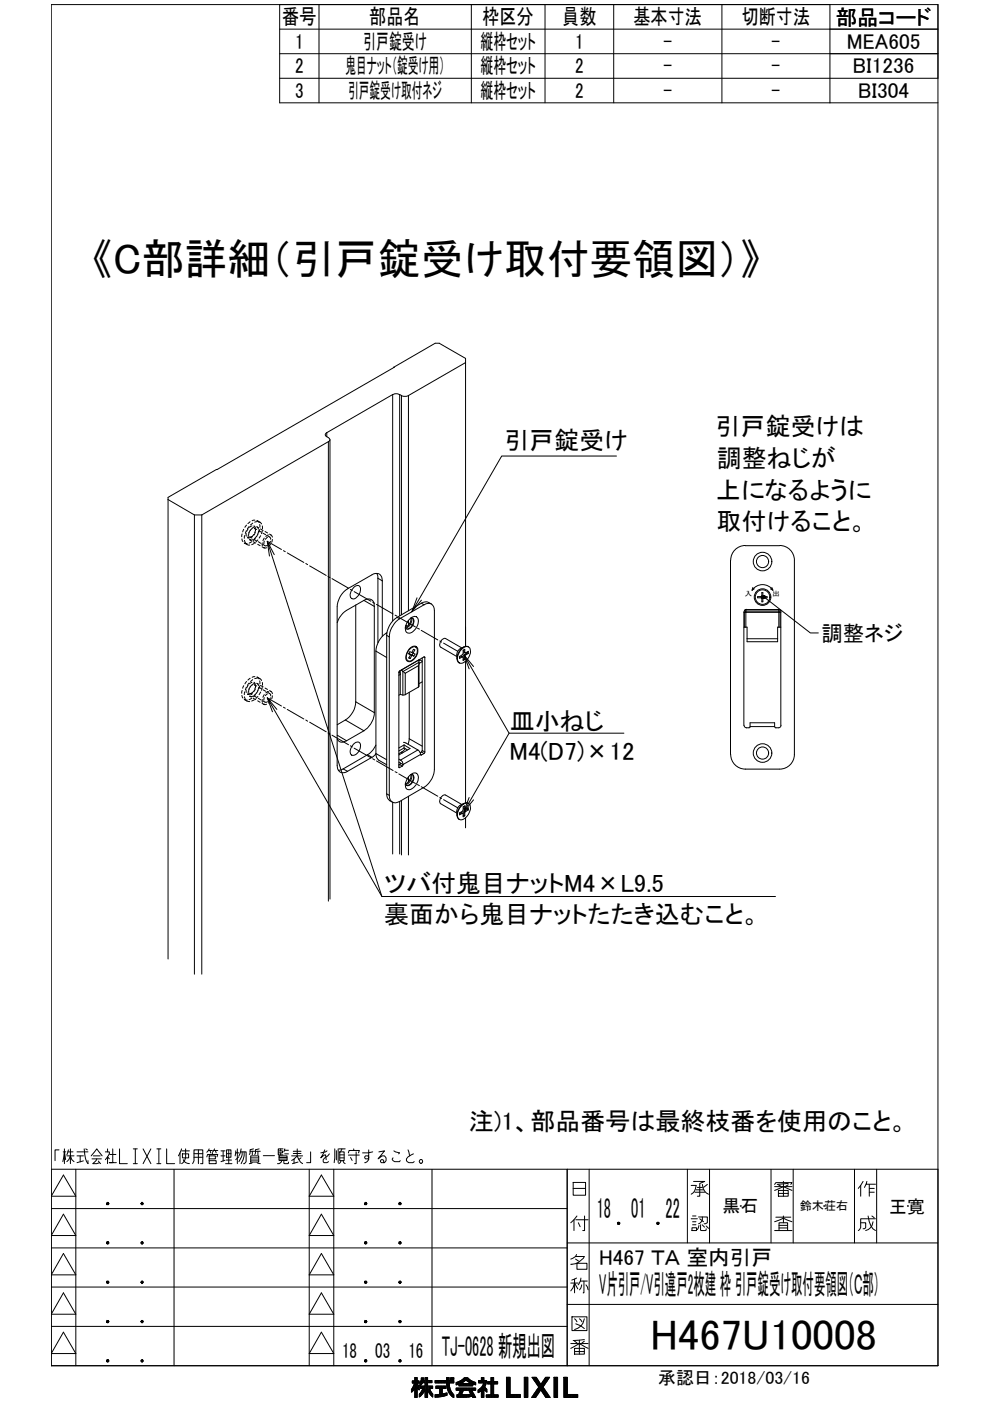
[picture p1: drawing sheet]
<svg xmlns="http://www.w3.org/2000/svg" width="210mm" height="297mm" viewBox="0 0 210 297" stroke-linecap="round" stroke-linejoin="round" font-family="sans-serif">
<!-- layer: TOS_WA -->
<g fill="none" stroke="#000" stroke-width=".21">
<path d="M10.9 1h188v288.6h-188zM59.3 6.2h139.6M59.3 11.4h139.6M59.3 16.6h139.6M59.3 1v20.8h139.6M67.6 1v20.8M99.9 1v20.8M115.6 1v20.8M130.1 1v20.8M153.1 1v20.8M176 1v20.8M10.9 247.9h188"/>
<path d="M10.9 256.2h109.4M13.4 249.1l2.7 4.5h-5.2zM13.4 257.4l2.7 4.6h-5.2zM16.1 247.9v41.7M36.9 247.9v41.7M65.6 247.9v41.7M68.1 257.4l2.7 4.6h-5.2zM68.1 249.1l2.7 4.5h-5.2zM70.8 247.9v41.7M91.6 247.9v41.7M120.3 247.9v41.7M121.5 250.7h2.6v2.7h-2.6z"/>
<path d="M121.5 252h2.6M124.9 247.9v41.7M145.7 247.9v15.6M150.4 247.9v15.6M157 255.7h.1M163.5 247.9v15.6M168.2 247.9v15.6M174.7 255.7h.1M181.2 247.9v15.6M185.9 247.9v15.6M192.4 255.7h.1M10.9 272.9h109.4"/>
<path d="M10.9 264.6h109.4M13.4 274.1l2.7 4.5h-5.2zM13.4 265.8l2.7 4.5h-5.2zM68.1 274.1l2.7 4.5h-5.2zM68.1 265.8l2.7 4.5h-5.2zM120.3 276.6h78.6M120.3 263.5h78.6M10.9 281.2h109.4M13.4 282.4l2.7 4.6h-5.2zM68.1 282.4l2.7 4.6h-5.2zM87.4 294.4v.7M87.4 292.8v.4"/>
<path d="M87.4 294.3v.7M87.5 292.8v.4M87.5 294.1v.8M87.6 292.8v.4M87.6 294v.8M87.7 292.8v.4M87.7 293.8v.9M87.8 292.8v.4M87.8 293.5v1.1M87.9 292.1h.6v.7h.4v.4h-.4l.4 .8v.7l-.4-.5v2.1h-.6v-1.9l-.7 .8v-.7l.7-1.1v-.2h-.5v-.4h.5zM87.9 292.8v1.6M88 292.1v4.2"/>
<path d="M88.1 292.1v4.2M88.2 292.1v4.2M88.3 292.1v4.2M88.4 292.1v4.2M88.5 292.8v.4M88.5 293.5v.8M88.6 292.8v.4M88.6 293.6v.8M88.7 292.8v.4M88.7 293.8v.7M88.8 292.8v.4M88.8 293.9v.7"/>
<path d="M89 295.5v.7M89.1 293.1v.7M89.1 293.9v.5M89.1 295.4v.7M89.2 292.9v.8M89.2 293.9v.5M89.2 295.3v.7M89.3 292.7v.9M89.3 293.9v.5M89.3 295.1v.8M89.3 292.1h.5v.6h.3v-.6h.6v.6h.9v.5h-.9v.7h1v.5h-.6l.7 1.2v.6l-.5-.5-.6-1v1.6h-.6v-1.6l-.5 .8-.7 .7v-.6l.7-1.2h-.6v-.5h1.1v-.7h-.5l-.6 .6v-.6l.3-.7zM89.4 292.1v1.4"/>
<path d="M89.4 293.9v.5M89.4 295v.8M89.4 292.1v1.3M89.4 294.9v.8M89.5 292.1v1.2M89.5 293.9v.5M89.5 294.7v.9M89.6 292.1v1.1M89.6 293.9v.5M89.6 294.5v1M89.7 292.1v1.1M89.7 293.9v1.5"/>
<path d="M89.8 292.1v.4M89.8 292.7v.5M89.8 293.9v1.3M89.9 292.7v.5M89.9 293.9v1.2M90 292.7v.5M90 293.9v1M90.1 292.7v.5M90.1 293.9v.8M90.2 292.1v4.2M90.3 292.1v4.2M90.4 292.1v4.2"/>
<path d="M90.5 292.1v4.2M90.6 292.1v4.2M90.7 292.7v.5M90.7 293.9v.9M90.8 292.7v.5M90.8 293.9v1.1M90.9 292.7v.5M90.9 293.9v1.3M91 292.7v.5M91 293.9v1.5M91.1 292.7v.5M91.1 293.9v1.6"/>
<path d="M91.2 292.7v.5M91.2 293.9v.5M91.2 294.6v1M91.3 292.7v.5M91.3 293.9v.5M91.3 294.8v.9M91.3 295v.8M91.5 292.7v.5M91.5 293.9v.5M91.5 295.1v.8M91.6 292.7v.5M91.6 293.9v.5"/>
<path d="M91.6 295.3v.7M91.6 295.4v.7M91.7 293.9v.5M91.7 295.5v.7M92.2 292.7h2.5v-.6h.5v.6h1.1v.5h-1l.1 1.3 .3 .6 .6 .6v.6l-.6-.3a3.5 3.5 0 0 1-1-2.8h-2.5zM92.3 292.7v.5M92.3 295.7v.5M92.4 292.7v.5M92.4 295.7v.5M92.4 293.9h2.2v.5h-.8v1.1l1-.2v.5l-2.6 .4v-.5l1-.1v-1.2h-.8zM92.4 293.9v.5M92.5 292.7v.5"/>
<path d="M92.5 293.9v.5M92.5 295.7v.5M92.7 292.7v.5M92.7 293.9v.5M92.7 295.7v.5M92.8 292.7v.5M92.8 293.9v.5M92.8 295.7v.5M92.9 292.7v.5M92.9 293.9v.5M92.9 295.7v.5M93 292.7v.5"/>
<path d="M93 293.9v.5M93 295.7v.5M93.1 292.7v.5M93.1 293.9v.5M93.1 295.7v.5M93.2 292.7v.5M93.2 293.9v.5M93.2 295.7v.5M93.3 292.7v.5M93.3 293.9v2.3M93.4 292.7v.5M93.4 293.9v2.2"/>
<path d="M93.5 292.7v.5M93.5 293.9v2.2M93.6 292.7v.5M93.6 293.9v2.2M93.7 292.7v.5M93.7 293.9v2.2M93.8 292.7v.5M93.8 293.9v.5M93.8 295.5v.6M93.9 292.7v.5M93.9 293.9v.5M93.9 295.5v.5"/>
<path d="M94 292.7v.5M94 293.9v.5M94 295.5v.5M94.1 292.7v.5M94.1 293.9v.5M94.1 295.5v.5M94.2 292.7v.5M94.2 293.9v.5M94.2 295.4v.6M94.3 292.7v.5M94.3 293.9v.5M94.3 295.4v.6"/>
<path d="M94.5 292.7v.5M94.5 293.9v.5M94.5 295.4v.5M94.6 292.7v.5M94.6 293.9v.5M94.6 295.4v.5M94.7 292.1v1.7M94.7 295.3v.5M94.8 292.1v2.2M94.9 292.1v2.5M95 292.1v2.8M95.1 292.1v3"/>
<path d="M95.2 292.1v3.2M95.3 292.7v.5M95.3 293.5v1.9M95.4 292.7v.5M95.4 294.2v1.4M95.4 294.5v1.2M95.5 292.1h.8v.4h-.8zM95.5 292.1v.4M95.5 292.7v.5M95.5 294.7v1.1M95.7 292.1v.4M95.7 292.7v.5"/>
<path d="M95.7 294.9v1M95.7 295.1v.9M95.8 292.1v.4M95.8 292.7v.5M95.8 295.2v.9M95.9 292.1v.4M95.9 292.7v.5M95.9 295.4v.7M96 292.1v.4M96 292.7v.5M96 295.5v.7M96.1 292.1v.4"/>
<path d="M96.1 292.7v.5M96.1 295.6v.6M96.2 292.1v.4M96.2 292.7v.5M96.2 295.7v.6M96.7 293.1l1-.4 .8-.6h.7l.7 .6 1 .4v.5l-.6-.1v.3h-3v-.3l-.6 .1zM96.7 294.3h4.2v.5h-2.7l-.3 .9h1.6l.3-.2-.3-.5h.6l.8 1.3h-.7l-.1-.3-1.3 .2h-2v-.5h.4l.4-.9h-.9zM96.7 293.1v.5M96.7 294.3v.5M96.8 293.1v.5M96.8 294.3v.5M96.9 293.1v.5"/>
<path d="M96.9 294.3v.5M96.9 295.7v.5M97 293v.6M97 294.3v.5M97 295.7v.5M97.1 293v.5M97.1 294.3v.5M97.1 295.7v.5M97.2 292.9v.6M97.2 294.3v.5M97.2 295.7v.5M97.3 292.9v.6"/>
<path d="M97.3 294.3v.5M97.3 295.6v.6M97.4 292.9v.9M97.4 294.3v.5M97.4 295.3v.9M97.5 292.8v1M97.5 294.3v.5M97.5 295.1v1.1M97.6 292.8v1M97.6 294.3v.5M97.6 294.9v1.3M97.6 292.7v1.1"/>
<path d="M97.6 293.3l1.2-.7 1.2 .7zM97.6 294.3v1.9M97.7 292.7v1.1M97.7 294.3v1.9M97.8 292.7v.5M97.8 293.3v.5M97.8 294.3v1.9M97.9 292.6v.6M97.9 293.3v.5M97.9 294.3v1.3M97.9 295.7v.5M98 292.5v.7"/>
<path d="M98 293.3v.5M98 294.3v1.1M98 295.7v.5M98.1 292.4v.7M98.1 293.3v.5M98.1 294.3v.8M98.1 295.7v.5M98.2 292.4v.6M98.2 293.3v.5M98.2 294.3v.6M98.2 295.7v.5M98.3 292.3v.7"/>
<path d="M98.3 293.3v.5M98.3 294.3v.5M98.3 295.7v.5M98.4 292.2v.7M98.4 293.3v.5M98.4 294.3v.5M98.4 295.7v.5M98.5 292.1v.8M98.5 293.3v.5M98.5 294.3v.5M98.5 295.7v.5M98.5 292.1v.7"/>
<path d="M98.7 292.1v.6M98.7 293.3v.5M98.7 294.3v.5M98.7 295.7v.5M98.7 292.1v.5M98.8 292.1v.5M98.8 293.3v.5M98.8 294.3v.5M98.8 295.7v.5M98.9 292.1v.6M98.9 293.3v.5M98.9 294.3v.5"/>
<path d="M98.9 295.7v.5M99 292.1v.7M99 293.3v.5M99 294.3v.5M99 295.7v.5M99.1 292.1v.8M99.1 293.3v.5M99.1 294.3v.5M99.1 295.7v.5M99.2 292.1v.8M99.2 293.3v.5M99.2 294.3v.5"/>
<path d="M99.2 295.7v.5M99.3 292.3v.7M99.3 293.3v.5M99.3 294.3v.5M99.3 295.7v.5M99.4 292.4v.6M99.4 293.3v.5M99.4 294.3v.5M99.4 295.7v.5M99.5 292.4v.7M99.5 293.3v.5M99.5 294.3v.5"/>
<path d="M99.5 295.7v.5M99.6 292.5v.7M99.6 293.3v.5M99.6 294.3v.5M99.6 295v.1M99.6 295.6v.6M99.6 292.6v.6M99.6 295v.3M99.6 295.6v.5M99.7 292.6v.6M99.7 293.3v.5M99.7 294.3v.5"/>
<path d="M99.7 295v.4M99.7 295.6v.5M99.9 292.7v1.1M99.9 294.3v.5M99.9 295v1.1M99.9 295v1M100 292.8v1M100 294.3v.5M100 295v1M100.1 292.8v1M100.1 294.3v.5M100.1 295v1.1"/>
<path d="M100.2 292.9v.9M100.2 294.3v.5M100.2 295.1v1.1M100.3 292.9v.6M100.3 294.3v.5M100.3 295.3v1M100.4 292.9v.6M100.4 294.3v.5M100.4 295.4v.9M100.5 293v.5M100.5 294.3v.5M100.5 295.6v.7"/>
<path d="M100.6 293v.5M100.6 294.3v.5M100.6 295.8v.5M100.7 293v.6M100.7 294.3v.5M100.7 296v.3M100.7 293.1v.5M100.7 296.1v.2M100.8 293.1v.5M100.8 294.3v.5M100.8 296.2v.1M101.4 294.7v.6"/>
<path d="M101.5 292.7v.5M101.5 294.6v.6M101.6 292.7v.5M101.6 294.6v.6M101.7 292.7v.5M101.7 294.5v.6M101.8 292.7v.5M101.8 294.4v.7M101.8 294.4v.6M101.9 292.7v.5M101.9 294.3v.6M102 292.7v.5"/>
<path d="M102 294.2v.7M102.1 292.1h.5v.6h.6l-.1 .7-.4 .7 .5 .5v.5l-.6-.5v1.7h-.5v-1.4l-.7 .4v-.6a2.37 2.37 0 0 0 1.2-1.5h-1.1v-.5h.6zM102.1 292.1v1.1M102.1 294.1v2.2M102.2 292.1v1.1M102.2 294v2.3M102.3 292.1v1.1M102.3 293.8v2.5M102.4 292.1v1.1M102.4 293.7v2.6M102.5 292.1v1.1M102.5 293.5v2.8"/>
<path d="M102.6 292.1v4.2M102.6 292.7v2M102.8 292.7v2.1M102.9 292.7v1.2M102.9 294.2v.7M102.9 292.7v1M102.9 294.3v.6M103 292.7v.8M103 294.3v.7M103.1 292.7v.5M103.1 294.4v.7M103.1 295.7v.5"/>
<path d="M103.2 294.5v.6M103.2 295.7v.5M103.3 295.7v.5M103.4 292.9v.5M103.4 295.7v.5M103.5 292.9v.5M103.5 295.7v.5M103.6 292.9v.5M103.6 295.7v.5M103.7 292.9v.5M103.7 295.7v.5M103.8 292.9v.5"/>
<path d="M103.8 295.7v.5M103.9 292.9v.5M103.9 295.7v.5M104 292.9v.5M104 295.7v.5M104.1 292.1h.6v.8h.8v.5h-.8v2.3h.9v.5h-2.5v-.5h1v-2.3h-.8v-.5h.8zM104.1 292.1v4.1M104.2 292.1v4.1M104.3 292.1v4.1M104.4 292.1v4.1M104.5 292.1v4.1M104.6 292.1v4.1"/>
<path d="M104.7 292.9v.5M104.7 295.7v.5M104.8 292.9v.5M104.8 295.7v.5M104.9 292.9v.5M104.9 295.7v.5M105 292.9v.5M105 295.7v.5M105.1 292.9v.5M105.1 295.7v.5M105.2 292.9v.5M105.2 295.7v.5"/>
<path d="M105.3 292.9v.5M105.3 295.7v.5M105.4 292.9v.5M105.4 295.7v.5M105.5 292.9v.5M105.5 295.7v.5M105.6 295.7v.5M107.4 292h.7v3.7h2.2v.6h-2.9zM107.4 292v4.3M107.5 292v4.3M107.6 292v4.3M107.7 292v4.3"/>
<path d="M107.8 292v4.3M107.9 292v4.3M108 292v4.3M108.1 292v4.3M108.2 295.7v.6M108.3 295.7v.6M108.4 295.7v.6M108.5 295.7v.6M108.6 295.7v.6M108.7 295.7v.6M108.8 295.7v.6M108.9 295.7v.6"/>
<path d="M109 295.7v.6M109.1 295.7v.6M109.2 295.7v.6M109.3 295.7v.6M109.4 295.7v.6M109.5 295.7v.6M109.6 295.7v.6M109.7 295.7v.6M109.8 295.7v.6M110 295.7v.6M110.1 295.7v.6M110.2 295.7v.6"/>
<path d="M110.3 295.7v.6M111.2 292h.7v4.3h-.7zM111.2 292v4.3M111.3 292v4.3M111.4 292v4.3M111.5 292v4.3M111.6 292v4.3M111.7 292v4.3M111.8 292v4.3M111.9 292v4.3M112.8 296.2v.1M112.8 292h.9l1 1.5 1-1.5h.8l-1.4 2.1 1.6 2.2h-1l-1-1.6-1.1 1.6h-.9l1.5-2.2z"/>
<path d="M112.9 292v.1M112.9 296.1v.2M113 292v.2M113 296v.3M113.1 292v.4M113.1 295.8v.5M113.1 292v.5M113.1 295.7v.6M113.2 292v.7M113.2 295.5v.8M113.3 292v.8M113.3 295.4v.9"/>
<path d="M113.4 292v.9M113.4 295.3v1M113.5 292v1M113.5 295.1v1.2M113.6 292v1.2M113.6 295v1.2M113.7 292v1.3M113.7 294.9v1.2M113.8 292.1v1.3M113.8 294.7v1.3M113.9 292.3v1.3M113.9 294.6v1.3"/>
<path d="M113.9 292.4v1.3M113.9 294.5v1.2M114.1 292.6v1.2M114.1 294.3v1.3M114.2 292.7v1.3M114.2 294.2v1.2M114.2 292.8v2.5M114.3 293v2.1M114.4 293.1v1.9M114.5 293.2v1.7M114.6 293.4v1.4M114.7 293.5v1.2"/>
<path d="M114.8 293.4v1.5M114.9 293.2v1.8M115 293.1v2M115 292.9v2.4M115.1 292.8v1.2M115.1 294.1v1.3M115.2 292.7v1.2M115.2 294.3v1.3M115.3 292.6v1.2M115.3 294.4v1.3M115.4 292.4v1.2M115.4 294.5v1.3"/>
<path d="M115.5 292.3v1.2M115.5 294.6v1.4M115.6 292.1v1.3M115.6 294.8v1.3M115.7 292v1.2M115.7 294.9v1.3M115.8 292v1.1M115.8 295.1v1.2M115.9 292v1M115.9 295.2v1.1M116 292v.9M116 295.3v1"/>
<path d="M116.1 292v.7M116.1 295.4v.9M116.1 292v.6M116.1 295.6v.7M116.2 292v.4M116.2 295.7v.6M116.3 292v.3M116.3 295.9v.4M116.4 292v.2M116.4 296v.3M116.5 292v.1M116.5 296.1v.2"/>
<path d="M116.6 296.2v.1M117.5 292h.7v4.3h-.7zM117.5 292v4.3M117.6 292v4.3M117.7 292v4.3M117.8 292v4.3M117.9 292v4.3M118 292v4.3M118.1 292v4.3M119.5 292h.8v3.7h2.2v.6h-3zM119.6 292v4.3M119.7 292v4.3"/>
<path d="M119.8 292v4.3M119.9 292v4.3M120 292v4.3M120.1 292v4.3M120.2 292v4.3M120.3 292v4.3M120.3 295.7v.6M120.4 295.7v.6M120.5 295.7v.6M120.6 295.7v.6M120.7 295.7v.6M120.8 295.7v.6"/>
<path d="M120.9 295.7v.6M121 295.7v.6M121.1 295.7v.6M121.3 295.7v.6M121.4 295.7v.6M121.5 295.7v.6M121.6 295.7v.6M121.7 295.7v.6M121.8 295.7v.6M121.9 295.7v.6M122 295.7v.6M122.1 295.7v.6"/>
<path d="M122.2 295.7v.6M122.3 295.7v.6M122.5 295.7v.6"/>
</g>
<!-- layer: TOS_S1 -->
<g fill="#000" stroke="#000" stroke-width=".21">
<path d="M161.8 126.4l-.1 .2h.3zM161.7 126.6h.3l-.2 .2zM162 126.6l-.2 .2h.2z"/>
<path d="M162 126.6v.2l.2-.1zM162 126.6l.2-.1v.2zM162.2 126.4l-.2 .2 .2-.1z"/>
<path d="M162 126.3v.3l.2-.2zM161.8 126.4l.2-.1v.3z"/>
</g>
<!-- layer: 0 -->
<path d="M130.7 96.7h-24.3l-19.1 33M56.7 114.8l24.3 75.3h83.4h-83.4l-24.3-42.1M58.2 117.6l-1.5-2.8 .4 3.1M88.4 126.7l-1.1 3 2.1-2.4M98.4 138.9l9.5 16.5h24.4M162 126.6l9.8 7.6h1.7M58.7 150.4l-2-2.4 1.1 2.9M100.4 141.3l-2-2.4 1.1 2.9M107.9 155.4l-9.5 16.6M99.5 169.1l-1.1 2.9 2-2.4" fill="none" stroke="#000" stroke-width=".21"/>
<!-- layer: TOS_K1 -->
<g fill="none" stroke="#000" stroke-width=".21">
<path d="M83.5 77.9h.1M83.5 77.9l-47.9 27.6v97.8M83.5 77.9l8.8-5.1h.8l5.6 3.2v61.1M98.7 76.9l-12.1 7M45.9 99.5l.1 .1M69.3 91.7a.43 .43 0 0 0-.4 .5 .43 .43 0 0 0 .4 .4M69.3 92.6l.3 .2a.43 .43 0 0 1 .4 .4 .43 .43 0 0 1-.4 .4M69.3 91.7v.9M69.6 93.6v97.5M69.6 93.6l-26.8 15.6M70 93.2v97.4M83.3 83.7a1.7 1.7 0 0 1 1.4 0"/>
<path d="M83.3 83.7v48M83.3 83.7l-14 8M84.7 83.7l.4 .2M84.7 83.7v46.9M85.1 83.9l.5 .1 1-.1M85.1 83.9v46.4M86.6 83.9v45.6M35.6 105.9l5.6 3.3M41.2 109.2h1.6M41.2 109.2v97.3M42.8 109.2v97.3M154.9 118.8v41.2"/>
<path d="M158 115.7h7.3M158 115.7a3.1 3.1 0 0 0-3.1 3.1M165.3 115.7a3.1 3.1 0 0 1 3.1 3.1v41.2a3.1 3.1 0 0 1-3.1 3.1M75 124.5a.78 .78 0 0 1 1.1-.3 .78 .78 0 0 1 .3 1.1 1.9 1.9 0 0 1-1.7 1.7 1.02 1.02 0 0 1-.3-1.6zM75.4 128.3v20.5M77.2 127.3a1.33 1.33 0 0 1 1.5-.2 1.33 1.33 0 0 1 .7 1.5M77.2 127.3l-4.1 2.4-1.1 1.3-.5 1M77.2 127.3l2.2 1.3M79.4 128.6v22.5M79.7 138l2.3 1.4M79.7 138v21.8M79.9 121.6l.2 1"/>
<path d="M80.1 122.6l1 .5M80.1 122.6v13.7M81.1 123.1a1.33 1.33 0 0 0-.7-1.4 1.33 1.33 0 0 0-1.5 .2l-5.2 2.9a4.8 4.8 0 0 0-2.2 3.9v33.6a1.33 1.33 0 0 0 .6 1.4 1.33 1.33 0 0 0 1.6-.2M81.1 123.1v11.8M81.9 134.2a4.8 4.8 0 0 0-2.2 3.8M81.9 134.2l.1 .1M82 134.7l.5 .3M82 134.7v33.6M82 134.2h-.1M82.5 135v33.6M84.2 130.9a4.8 4.8 0 0 0-2.2 3.8M84.2 130.9l.5 .3"/>
<path d="M84.7 131.2a5.1 5.1 0 0 0-2.2 3.8M86 132.6h.1M86 132.6l.4 .2M86.6 131.5a1.31 1.31 0 0 1 1.9-.6 2.48 2.48 0 0 1-1.9 3.3 1.11 1.11 0 0 1-.5-1.7zM86.6 131.6v1M86.6 138.6l.5 .2-.4 .7 .3 .1 .3-.7M86.7 137.8a1.03 1.03 0 0 1 1.7-.3 2.22 2.22 0 0 1-1.6 2.7 .96 .96 0 0 1-.5-1.6zM86.7 138.6h.1M86.9 137.5a.96 .96 0 0 1 .8-.5 .96 .96 0 0 1 .9 .6 2.48 2.48 0 0 1-1.9 2.7 1.02 1.02 0 0 1-.5-1.6zM86.9 138.7h.1M87 138.7l.3 .2M87 138.7l.4 .2"/>
<path d="M87.1 131.1a.65 .65 0 0 1 .7 .3 .65 .65 0 0 1-.1 .7 1.28 1.28 0 0 1-1.6 1.2l-.1-.3a1.65 1.65 0 0 0 1.1-1.9zM87.2 131a1.77 1.77 0 0 1-1.2 2.1M87.3 138.3l.7 .4-.3 .4M87.3 138.3l.4-.6 .3 .1-.4 .7M87.3 138.3l-.4-.1-.3 .4M87.3 138.9l.4 .2M87.4 138.9l.3 .2M87.4 131.1a1.55 1.55 0 0 1-1.2 2.2M87.6 138.5l-.2 .4M88.8 140h.1M88.8 140v.4M88.8 140l-3.7 2.1"/>
<path d="M89.4 127.9l.6-.3a1.61 1.61 0 0 1 1.5 .5M89.4 127.9l.5 .3M89.4 127.9l-5.2 3M89.5 139.5v19.6M89.9 139.3l.2 .1M89.9 139.3l-5.2 2.9-.1 .4M89.9 128.2a1.33 1.33 0 0 1 1.6-.1 1.33 1.33 0 0 1 .6 1.4v33.6a4.7 4.7 0 0 1-2.2 3.8l-5.2 3M89.9 128.2l-5.2 3M90.1 139.4v20M97.8 137.8a1.15 1.15 0 0 1 1.8-.4 2.57 2.57 0 0 1-2 3.2 1.29 1.29 0 0 1-.4-1.9zM97.8 139.2l.3 .1M97.8 139.2l-.4 .2"/>
<path d="M97.8 139.2l.2 .1M97.9 137.4l-3.4-2a1.23 1.23 0 0 0-1.1 1.8l3.4 2M98 139.3l.2 .1v.6l.3-.2M98.4 138.2l.2 .2M98.4 137.2l-.8 .3a1.55 1.55 0 0 0-.8 1.4l.1 .8M98.4 138.2l.1 .1M98.4 137.8v.4M98.4 139.1v.6M98.4 139.7l-.2 .1M98.4 139.7l.1 .1M98.4 139.1l.1 .1M98.5 138.3l.2 .2 .6-.4v.5"/>
<path d="M98.5 138.3v-.6l-.3 .2-.1 .9-.7 .4v.4l.6-.3M98.5 138.8l-.1 .3M98.5 139.2v.6M98.5 138.8l.2 .1M98.7 138.9l-.2 .3M99.1 138.4l-.6 .4M99.1 138.4l.2 .2M99.1 138.2v.2M99.3 138.6l-.6 .3M99.3 137.2a1.64 1.64 0 0 0-2.1 1.2 1.54 1.54 0 0 0 .2 2.1M157.7 129.8h7.9M157.7 129.8v24"/>
<path d="M157.7 133h.7v3.1h6.5v-3.1h.7M158.1 129.3v3.7M158.1 129.3h7v3.7M158.1 129.6h7M158.2 129.3l-.3 .1M158.2 129.5l-.3 .3v3.2M158.3 129.2h6.7M158.3 129.2l-.5 .3v.2M158.4 135.4h6.5M159.5 125.1a2.65 2.65 0 0 1 4.4 0M159.6 124.5l-.1 .6 .4-.3M161.4 126.7l.2 .2"/>
<path d="M161.5 126.7v.9h.2v-.9M161.5 126.5h-.9v.2h2v-.2h-.9M161.5 126.5l.2 .1M161.5 126.6h.2M161.5 126.5h.2M161.6 126.3l-.2 .2M161.7 126.5v.2M161.7 126.6v.1M161.7 126.5v-.9h-.2v1.1l.2-.1M161.7 126.5v.1M161.8 126.3l.2 .2M162 126.7l-.2 .2"/>
<path d="M163.6 124.5l.3 .6-.5-.3M165.1 129.2l.2 .1 .3 .4M165.1 129.3l.3 .1M165.1 129.5l.3 .3M165.4 129.8v3.2M165.6 129.8v24M71.5 156.7a1.27 1.27 0 0 0 2 .4M71.5 155.9l2 1.2M73.2 152.7l4 2.2M73.2 152.7l-1.7 1M74.9 157.9a.88 .88 0 0 1 1.5-.2 1.9 1.9 0 0 1-1.8 2.4 1.58 1.58 0 0 1 .3-2.2zM75.4 148.8a4.8 4.8 0 0 1-2.2 3.9"/>
<path d="M75.4 148.8l4 2.3M77.2 154.9l-3.7 2.2M79.4 151.1a4.9 4.9 0 0 1-2.2 3.8M79.7 159.9l-.8 .7M79.7 158l-.6 1-1.2 1M79.7 159.8a1.6 1.6 0 0 0 .6 1.4l1.7 .9M79.7 159.8l2.3 1.3M84.6 142.6v20M84.7 142.4l.2 .6-.3 .2M84.7 142.5l-.1 .1M84.9 142.2v5M84.9 147.2l.5 .2"/>
<path d="M84.9 147.2l-.3 .2M85.1 142.1h.1M85.1 142.1l.3 .3M85.1 159.5l.2 .1M85.1 159.5l-.5 .3M85.4 142.4h.1M85.4 142.4v5M85.5 142.4l.4 .3M85.5 157.4l.5 .1 2.6 1.5M85.7 158.6l.7 .4M85.7 158.6l-1.1 .6M85.7 157.9l1.2 .8-2.3 1.4"/>
<path d="M85.7 157.9v.7M85.7 157.9l-1.1 .7M85.9 147.3l-.5 .1M85.9 158.8l-.8 .7M85.9 142.7v4.6M86.8 156.6l-.3 1.2M86.8 156.6l2.7 1.6M86.8 146.8v9.8M88.6 159l.5 .6v.4M88.6 159l-3.7 2.2M88.7 141.1l-2.8 1.6M88.7 141.1v4.6"/>
<path d="M88.7 145.7l-2.8 1.6M88.8 140.1l.3-.2 .4 .3M88.8 140.4l-.1 .7M88.8 140.5v5l-.1 .2M88.8 140.4l-3.3 2M89.1 160l.3 .1M89.1 160l-3.6 2.1M89.4 159.4l.5 .4M89.4 159.4l-.3 .2M89.5 159.1l-.1 .3M89.5 159.1l.6 .3M89.5 140.3l-.7 .4"/>
<path d="M89.5 144.6l-.7 .3M89.9 159.8l-.5 .3M90.1 159.4l-.2 .4M98.7 140.2v30.1M154.9 160a3.1 3.1 0 0 0 3.1 3.1M157.8 153.8l.2 .4 .8 .1M159 153.2h5.2v.9h-5.2zM159.1 154l-.3 .3M164.2 154l.3 .3M165.6 153.8l-.3 .4-.8 .1M72.8 163l-1.1 .3M72.8 163l.9 .5"/>
<path d="M77.9 160l1 .6M77.9 160l-5.1 3M78.9 160.6l-5.2 2.9M82 168.3a1.66 1.66 0 0 0 1.2 1.8M82 168.3l.5 .3M82.5 168.6a1.36 1.36 0 0 0 .7 1.5 1.36 1.36 0 0 0 1.5-.2M83.3 170.1v11M84.6 162.6l.1 .1M84.6 161.6l.3 .2M84.6 161l.3 .2M84.6 162.1v.1M84.7 169.9v11.2"/>
<path d="M84.7 162.1l.6 .3M84.7 162.1l-.1 .1M84.9 161.2a.94 .94 0 0 1 .6 .9M84.9 161.8l-.2 .3M84.9 161.8l.6 .3M85.1 169.7v11.6M85.3 162.4l-.6 .3M85.5 162.1l-.2 .3M86.6 164.7v1.1M86.6 168.8v12.5M86.9 164.4a.98 .98 0 0 1 .9-.5 .98 .98 0 0 1 .9 .6 2.61 2.61 0 0 1-2.1 2.9 1.11 1.11 0 0 1-.5-1.7zM87.1 164.3a.65 .65 0 0 1 .7 .3 .65 .65 0 0 1-.1 .7 1.28 1.28 0 0 1-1.6 1.2l-.1-.3"/>
<path d="M87.1 164.2a1.9 1.9 0 0 1-1.1 2M87.2 164.2a1.77 1.77 0 0 1-1.2 2.1M87.4 164.3a1.57 1.57 0 0 1-1.2 2.2M97.8 170.9a1.15 1.15 0 0 1 1.8-.3 2.57 2.57 0 0 1-2 3.2 1.32 1.32 0 0 1-.4-1.9zM97.8 172.3l.3 .2M97.8 172.3l-.4 .3M97.8 172.3l.2 .2M97.9 170.6l-3.4-2a1.21 1.21 0 0 0-1.1 1.8l3.4 2M98 172.5h.2v.7l.3-.2M98.4 171.4l.2 .2M98.4 170.3l-.8 .4a1.55 1.55 0 0 0-.8 1.4l.1 .8M98.4 171v.4"/>
<path d="M98.4 172.3v.6M98.4 171.4l.1 .1M98.4 172.9l-.2 .1M98.4 172.9l.1 .1M98.4 172.3h.1M98.5 171.5l.2 .1 .6-.3v.4M98.5 171.5v-.6l-.3 .2-.1 .9-.7 .3v.5l.6-.3M98.5 171.9l-.1 .4M98.5 172.3v.7M98.5 171.9l.2 .1M98.7 173.4v2.1M98.7 172l-.2 .3"/>
<path d="M99.1 171.4v.2M99.1 171.6l-.6 .3M99.1 171.6l.2 .1M99.3 171.7l-.6 .3M99.3 170.3a1.64 1.64 0 0 0-2.1 1.3 1.54 1.54 0 0 0 .2 2.1M158 163.1h7.3"/>
<circle cx="161.7" cy="119.1" r="1.97"/>
<circle cx="161.7" cy="119.1" r="1.29"/>
<circle cx="161.7" cy="126.6" r="1.76"/>
<circle cx="161.7" cy="126.6" r="1.55"/>
<circle cx="161.7" cy="159.7" r="1.97"/>
<circle cx="161.7" cy="159.7" r="1.29"/>
</g>
<!-- layer: TOS_K2 -->
<g fill="none" stroke="#000" stroke-width=".21">
<path d="M51.3 114.3l.2 .5M51.3 113.2v.6M51.7 112.2l-.2 .6M51.8 114.6l.3 .5M51.9 113.5l-.1 .6M52.2 113.1v.6M52.2 112.5l-.2 .6M52.3 111.3l-.4 .5M52.4 115.2l-.6-.1 1.1 .5M52.5 114h.5M52.5 114h.1M52.6 112.1l-.3 .5"/>
<path d="M52.6 113.4l.1 .6M52.8 112.9l-.1 .6M52.8 111.6l-.3 .5M52.9 114.4h.7M52.9 114.4h.1M52.9 114.4l.4 .2M53 110.6l-.4 .4M53.1 112.4l-.3 .5M53.4 114.9l-.6 .2M53.4 111.5l-.5 .3M53.5 112.1l-.5 .4M53.5 113.8l-.3 .1"/>
<path d="M53.5 113.7l-.6 .1 .5 .3M53.6 110.9l-.5 .4M53.7 114.9l.5 .2M53.8 113.3l-.4 .4M53.8 114.3l.5 .3M53.8 111.5l.4 .4M53.9 112l.3 .5v-.3M53.9 115.2l-.5 .3M54 111.7l-.6 .3M54 112l.4 .3M54 110.3l-.5 .1M54.1 112.9l-.3 .6"/>
<path d="M54.1 114.1l-.4 .5M54.2 112.4l-.2 .5M54.4 113.7l-.4 .5M54.4 111.7l.4 .5M54.5 110.4l.4 .4M54.5 111.7l.3 .2M54.6 110.4l.5 .3M54.6 110.6l-.6 .1M54.6 115.4l.5 .3M54.7 113.2l-.3 .6M54.7 114.5l-.4 .4M54.8 114.9l.5 .3"/>
<path d="M54.8 112.6l-.2 .7M54.8 112.5l.6 .3M55 110.7l.4 .4M55.1 112.3l-.2 .5M55.1 111.2v.6M55.2 112.1l.6 .4M55.3 113.6l-.4 .5M55.6 116l.3 .1M55.6 115.1v.6M55.6 112.6l-.2 .6M55.6 111.5l.1 .6M55.7 115.4l.5 .3 .5-.1"/>
<path d="M55.8 113.1l.5 .3M55.9 116.1h.6M55.9 116.1h.1M56 114.7v.6M56 114.1l-.3 .5M56.2 112.7l.5 .3M56.7 113.9l-.5 .4M56.8 113.6l.4 .3M56.9 113.4l-.5 .3M57.1 113.8l.3 .5M57.1 113.2l.4 .2M57.3 114.8l-.2 .5"/>
<path d="M57.3 115.4l-.4 .5M57.4 113.4l.4 .5M57.8 114.4l-.2 .6M51.3 147.4l.2 .6M51.3 146.4v.6M51.7 145.4l-.2 .5M51.8 147.7l.3 .6M51.9 146.7l-.1 .6M52.2 146.3v.5M52.2 145.7l-.2 .6M52.3 144.5l-.4 .5M52.4 148.4l-.6-.1 1.1 .5"/>
<path d="M52.5 147.2h.5M52.5 147.2h.1M52.6 145.3l-.3 .5M52.6 146.6l.1 .6M52.8 146.1l-.1 .5M52.8 144.8l-.3 .5M52.9 147.6h.7M52.9 147.6h.1M52.9 147.6l.4 .2M53 143.8l-.4 .4M53.1 145.6l-.3 .5M53.4 148l-.6 .3"/>
<path d="M53.4 144.7l-.5 .3M53.5 145.2l-.5 .4M53.5 146.9l-.6 .1 .5 .3M53.6 144.1l-.5 .4M53.7 148l.5 .3M53.8 146.5l-.6 .6M53.8 147.5l.5 .3M53.8 144.7l.4 .4M53.9 145.2l.3 .2v.3v-.3M53.9 148.4l-.5 .2M54 144.9l-.6 .3M54 145.2l.4 .3"/>
<path d="M54 143.5l-.5 .1M54.1 146.1l-.3 .5M54.1 147.3l-.4 .4M54.2 145.5l-.2 .6M54.4 146.9l-.4 .5M54.4 144.9l.4 .5M54.5 143.6l.4 .3M54.5 144.9l.3 .2M54.6 143.6l.5 .3M54.6 143.8l-.6 .1M54.6 148.6l.5 .3M54.7 146.4l-.3 .5"/>
<path d="M54.7 147.7l-.4 .4M54.8 148l.5 .4M54.8 145.8l-.2 .7M54.8 145.7l.6 .3M55 143.8l.4 .5M55.1 145.4l-.2 .6M55.1 144.4v.6M55.2 145.3l.6 .3M55.3 146.7l-.4 .6M55.6 149.1l.3 .2M55.6 148.3v.6M55.6 145.8l-.2 .5"/>
<path d="M55.6 144.7l.1 .6M55.7 148.6l.7 .3 .3-.1M55.8 146.3l.5 .3M55.9 149.3h.6M55.9 149.3h.1M56 147.9v.6M56 147.3l-.3 .5M56.2 145.9l.5 .3M56.7 147.1l-.5 .4M56.8 146.8l.4 .3M56.9 146.6l-.5 .3M57.1 147l.3 .3v.2"/>
<path d="M57.1 146.4l.4 .2M57.3 148l-.2 .5M57.3 148.6l-.4 .5M57.4 146.6l.4 .5M57.8 147.5l-.2 .7"/>
</g>
<!-- layer: TOS_K3 -->
<g fill="none" stroke="#000" stroke-width=".21">
<path d="M56.7 114.8l3 1.7M60.1 116.8l.4 .2M60.9 117.2l3.5 2.1M64.8 119.5l.4 .2M65.6 120l3.6 2M69.5 122.2l.5 .3M70.4 122.7l3.5 2M74.3 125l.4 .2M75.1 125.4l3.5 2.1M79 127.7l.4 .2M79.8 128.1l3.5 2.1M83.8 130.4l.4 .2"/>
<path d="M84.6 130.9l3.5 2M88.5 133.2l.4 .2M89.3 133.6l3.5 2.1M93.2 135.9l.4 .2M94.1 136.4l3 1.7M56.7 148l3 1.7M60.1 149.9l.4 .3M60.9 150.4l3.5 2M64.8 152.7l.4 .2M65.6 153.1l3.6 2.1M69.5 155.4l.5 .2M70.4 155.9l3.5 2"/>
<path d="M74.3 158.1l.4 .3M75.1 158.6l3.5 2.1M79 160.9l.4 .2M79.8 161.3l3.5 2.1M83.8 163.6l.4 .2M84.6 164.1l3.5 2M88.5 166.3l.4 .3M89.3 166.8l3.5 2M93.2 169.1l.4 .2M94.1 169.5l3 1.8"/>
</g>
<!-- layer: TOS_WA -->
<g fill="#000" stroke="#000" stroke-width=".21">
<path d="M22.7 255.1l-.1 .1h.2zM22.6 255.2h.2l-.1 .2zM22.8 255.2l-.1 .2h.1z"/>
<path d="M22.8 255.2v.2h.2zM22.8 255.2h.3l-.1 .2z"/>
<path d="M23 255.1l-.2 .1h.3zM22.8 255l.2 .1-.2 .1zM22.7 255.1l.1 .1v-.2z"/>
<path d="M30 255.1l-.1 .1h.2zM29.9 255.2h.2l-.1 .2zM30.1 255.2l-.1 .2h.1z"/>
<path d="M30.1 255.2v.2h.2zM30.1 255.2h.2v.2z"/>
<path d="M30.3 255.1l-.2 .1h.2zM30.1 255l.2 .1-.2 .1zM30 255.1l.1 .1v-.2z"/>
<path d="M77.4 255.1l-.1 .1h.2zM77.3 255.2h.2l-.1 .2zM77.5 255.2l-.1 .2h.1z"/>
<path d="M77.5 255.2v.2h.2zM77.5 255.2h.3l-.1 .2z"/>
<path d="M77.7 255.1l-.2 .1h.3zM77.5 255l.2 .1-.2 .1zM77.4 255.1l.1 .1v-.2z"/>
<path d="M84.7 255.1l-.1 .1h.2zM84.6 255.2h.2l-.1 .2zM84.8 255.2l-.1 .2h.1z"/>
<path d="M84.8 255.2v.2h.1zM84.8 255.2h.2l-.1 .2z"/>
<path d="M84.9 255.1l-.1 .1h.2zM84.8 255l.1 .1-.1 .1zM84.7 255.1l.1 .1v-.2z"/>
<path d="M131 259.2v.1h.2zM131 259.3h.2l-.2 .2zM131 259.5h.2v-.2z"/>
<path d="M131.2 259.3v.2h.1zM131.2 259.3h.2l-.1 .2z"/>
<path d="M131.3 259.2l-.1 .1h.2zM131.2 259.2h.1l-.1 .1zM131 259.2l.2 .1v-.1z"/>
<path d="M139.3 259.2v.1h.2zM139.3 259.3h.2l-.2 .2zM139.3 259.5h.2v-.2z"/>
<path d="M139.5 259.3v.2h.1zM139.5 259.3h.2l-.1 .2z"/>
<path d="M139.6 259.2l-.1 .1h.2zM139.5 259.2h.1l-.1 .1zM139.3 259.2l.2 .1v-.1z"/>
<path d="M22.7 271.7l-.1 .2h.2zM22.6 271.9h.2l-.1 .1zM22.7 272l.1 .1v-.2z"/>
<path d="M22.7 263.4l-.1 .1h.2zM22.6 263.5h.2l-.1 .2zM22.7 263.7h.1v-.2z"/>
<path d="M22.8 271.9v.2l.2-.1zM22.8 271.9h.3l-.1 .1z"/>
<path d="M22.8 263.5v.2h.2zM22.8 263.5h.3l-.1 .2z"/>
<path d="M23 271.7l-.2 .2h.3zM22.8 271.7h.2l-.2 .2zM22.7 271.7l.1 .2v-.2z"/>
<path d="M23 263.4l-.2 .1h.3zM22.8 263.3l.2 .1-.2 .1zM22.7 263.4l.1 .1v-.2z"/>
<path d="M30 271.7l-.1 .2h.2zM29.9 271.9h.2l-.1 .1zM30.1 271.9l-.1 .1 .1 .1z"/>
<path d="M30 263.4l-.1 .1h.2zM29.9 263.5h.2l-.1 .2zM30.1 263.5l-.1 .2h.1z"/>
<path d="M30.1 271.9v.2l.2-.1zM30.1 271.9h.2v.1z"/>
<path d="M30.1 263.5v.2h.2zM30.1 263.5h.2v.2z"/>
<path d="M30.3 271.7l-.2 .2h.2zM30.1 271.7h.2l-.2 .2zM30 271.7l.1 .2v-.2z"/>
<path d="M30.3 263.4l-.2 .1h.2zM30.1 263.3l.2 .1-.2 .1zM30 263.4l.1 .1v-.2z"/>
<path d="M77.4 263.4l-.1 .1h.2zM77.3 263.5h.2l-.1 .2zM77.4 263.7h.1v-.2z"/>
<path d="M77.4 271.7l-.1 .2h.2zM77.3 271.9h.2l-.1 .1zM77.4 272l.1 .1v-.2z"/>
<path d="M77.5 263.5v.2h.2zM77.5 263.5h.3l-.1 .2z"/>
<path d="M77.5 271.9v.2l.2-.1zM77.5 271.9h.3l-.1 .1z"/>
<path d="M77.7 263.4l-.2 .1h.3zM77.5 263.3l.2 .1-.2 .1zM77.4 263.4l.1 .1v-.2z"/>
<path d="M77.7 271.7l-.2 .2h.3zM77.5 271.7h.2l-.2 .2zM77.4 271.7l.1 .2v-.2z"/>
<path d="M84.7 271.7l-.1 .2h.2zM84.6 271.9h.2l-.1 .1zM84.7 272l.1 .1v-.2z"/>
<path d="M84.7 263.4l-.1 .1h.2zM84.6 263.5h.2l-.1 .2zM84.7 263.7h.1v-.2z"/>
<path d="M84.8 271.9v.2l.1-.1zM84.8 271.9h.2l-.1 .1z"/>
<path d="M84.8 263.5v.2h.1zM84.8 263.5h.2l-.1 .2z"/>
<path d="M84.9 271.7l-.1 .2h.2zM84.8 271.7h.1l-.1 .2zM84.7 271.7l.1 .2v-.2z"/>
<path d="M84.9 263.4l-.1 .1h.2zM84.8 263.3l.1 .1-.1 .1zM84.7 263.4l.1 .1v-.2z"/>
<path d="M22.7 288.4l-.1 .1h.2zM22.6 288.5h.2l-.1 .2zM22.7 288.7l.1 .1v-.3z"/>
<path d="M22.7 280l-.1 .2h.2zM22.6 280.2h.2l-.1 .1zM22.7 280.3l.1 .1v-.2z"/>
<path d="M22.8 288.5v.3l.2-.1zM22.8 288.5h.3l-.1 .2z"/>
<path d="M22.8 280.2v.2l.2-.1zM22.8 280.2h.3l-.1 .1z"/>
<path d="M23 288.4l-.2 .1h.3zM22.8 288.3l.2 .1-.2 .1zM22.7 288.4l.1 .1v-.2z"/>
<path d="M23 280l-.2 .2h.3zM22.8 280h.2l-.2 .2zM22.7 280l.1 .2v-.2z"/>
<path d="M30 288.4l-.1 .1h.2zM29.9 288.5h.2l-.1 .2zM30.1 288.5l-.1 .2 .1 .1z"/>
<path d="M30 280l-.1 .2h.2zM29.9 280.2h.2l-.1 .1zM30.1 280.2l-.1 .1 .1 .1z"/>
<path d="M30.1 288.5v.3l.2-.1zM30.1 288.5h.2v.2z"/>
<path d="M30.1 280.2v.2l.2-.1zM30.1 280.2h.2v.1z"/>
<path d="M30.3 288.4l-.2 .1h.2zM30.1 288.3l.2 .1-.2 .1zM30 288.4l.1 .1v-.2z"/>
<path d="M30.3 280l-.2 .2h.2zM30.1 280h.2l-.2 .2zM30 280l.1 .2v-.2z"/>
<path d="M77.4 288.4l-.1 .1h.2zM77.3 288.5h.2l-.1 .2zM77.4 288.7l.1 .1v-.3z"/>
<path d="M77.4 280l-.1 .2h.2zM77.3 280.2h.2l-.1 .1zM77.4 280.3l.1 .1v-.2z"/>
<path d="M77.5 288.5v.3l.2-.1zM77.5 288.5h.3l-.1 .2z"/>
<path d="M77.5 280.2v.2l.2-.1zM77.5 280.2h.3l-.1 .1z"/>
<path d="M77.7 288.4l-.2 .1h.3zM77.5 288.3l.2 .1-.2 .1zM77.4 288.4l.1 .1v-.2z"/>
<path d="M77.7 280l-.2 .2h.3zM77.5 280h.2l-.2 .2zM77.4 280l.1 .2v-.2z"/>
<path d="M84.7 288.4l-.1 .1h.2zM84.6 288.5h.2l-.1 .2zM84.7 288.7l.1 .1v-.3z"/>
<path d="M84.7 280l-.1 .2h.2zM84.6 280.2h.2l-.1 .1zM84.7 280.3l.1 .1v-.2z"/>
<path d="M84.8 288.5v.3l.1-.1zM84.8 288.5h.2l-.1 .2z"/>
<path d="M84.8 280.2v.2l.1-.1zM84.8 280.2h.2l-.1 .1z"/>
<path d="M84.9 288.4l-.1 .1h.2zM84.8 288.3l.1 .1-.1 .1zM84.7 288.4l.1 .1v-.2z"/>
<path d="M84.9 280l-.1 .2h.2zM84.8 280h.1l-.1 .2zM84.7 280l.1 .2v-.2z"/>
</g>
<g font-size="9.1">
<text x="19.5" y="58.2">《C部詳細（引戸錠受け取付要領図）》</text>
<text x="137.9" y="286.2">H467U10008</text>
</g>
<g font-size="6.6">
<text x="10.6" y="248">「株式会社LIXIL使用管理物質一覧表」を順守すること。</text>
<text x="119.9" y="262.1">付</text>
<text x="145.3" y="262.1">認</text>
<text x="163" y="262.1">査</text>
<text x="180.6" y="262.1">成</text>
<text x="119.9" y="270.2">名</text>
</g>
<g font-size="6.2">
<text x="145.3" y="254.7">承</text>
<text x="163" y="254.7">審</text>
<text x="180.6" y="254.7">作</text>
<text x="119.9" y="275.2">称</text>
<text x="119.9" y="283.3">図</text>
<text x="119.9" y="288.2">番</text>
</g>
<g font-size="6.1">
<text x="126.5" y="258.3">18</text>
<text x="133.8" y="258.3">01</text>
<text x="141.1" y="258.3">22</text>
<text x="127" y="274.4">V片引戸/V引違戸2枚建 枠 引戸錠受け取付要領図（Ｃ部）</text>
<text x="93.7" y="287.5">TJ-0628 新規出図</text>
</g>
<g font-size="5.3">
<text x="106.9" y="95.3">引戸錠受け</text>
<text x="151.7" y="92.2">引戸錠受けは</text>
<text x="152" y="99">調整ねじが</text>
<text x="151.9" y="105.7">上になるように</text>
<text x="151.9" y="112.3">取付けること。</text>
<text x="108.1" y="154.7">皿小ねじ</text>
<text x="108" y="161.2">M4(D7)×12</text>
<text x="81.5" y="189">ツバ付鬼目ナットM4×L9.5</text>
<text x="81.5" y="195.8">裏面から鬼目ナットたたき込むこと。</text>
<text x="99.4" y="239.6">注)1、部品番号は最終枝番を使用のこと。</text>
</g>
<g font-size="4.5">
<text x="59.8" y="5.1">番号</text>
<text x="78.3" y="5.1">部品名</text>
<text x="102.3" y="5.1">枠区分</text>
<text x="119.2" y="5.1">員数</text>
<text x="134.3" y="5.1">基本寸法</text>
<text x="157.3" y="5.1">切断寸法</text>
<text x="177.2" y="5.2">部品コード</text>
<text x="62.6" y="10.3">1</text>
<text x="77" y="10.3">引戸錠受け</text>
<text x="101.9" y="10.3">縦枠セット</text>
<text x="121.9" y="10.3">1</text>
<text x="140.7" y="10.3">-</text>
<text x="163.6" y="10.3">-</text>
<text x="179.6" y="10.3">MEA605</text>
<text x="62.6" y="15.5">2</text>
<text x="73.2" y="15.5">鬼目ナット（錠受け用）</text>
<text x="101.9" y="15.5">縦枠セット</text>
<text x="121.9" y="15.5">2</text>
<text x="140.7" y="15.5">-</text>
<text x="163.6" y="15.5">-</text>
<text x="180.8" y="15.5">BI1236</text>
<text x="62.6" y="20.7">3</text>
<text x="73.8" y="20.7">引戸錠受け取付ネジ</text>
<text x="101.9" y="20.7">縦枠セット</text>
<text x="121.9" y="20.7">2</text>
<text x="140.7" y="20.7">-</text>
<text x="163.6" y="20.7">-</text>
<text x="181.9" y="20.7">BI304</text>
<text x="174.1" y="135.8">調整ネジ</text>
<text x="127" y="268.2">H467 ＴＡ 室内引戸</text>
<text x="72.5" y="288">18</text>
<text x="79.6" y="288">03</text>
<text x="86.6" y="288">16</text>
</g>
<g font-size="3.8">
<text x="153.2" y="257">黒石</text>
<text x="188.5" y="257.1">王寛</text>
<text x="139.6" y="293.5">承認日：2018/03/16</text>
</g>
<text font-size="2.6" x="169.6" y="256.6">鈴木荘右</text>
<g font-size="1.4">
<text x="157.9" y="126.4">入</text>
<text x="163.8" y="126.4">出</text>
</g>
</svg>
